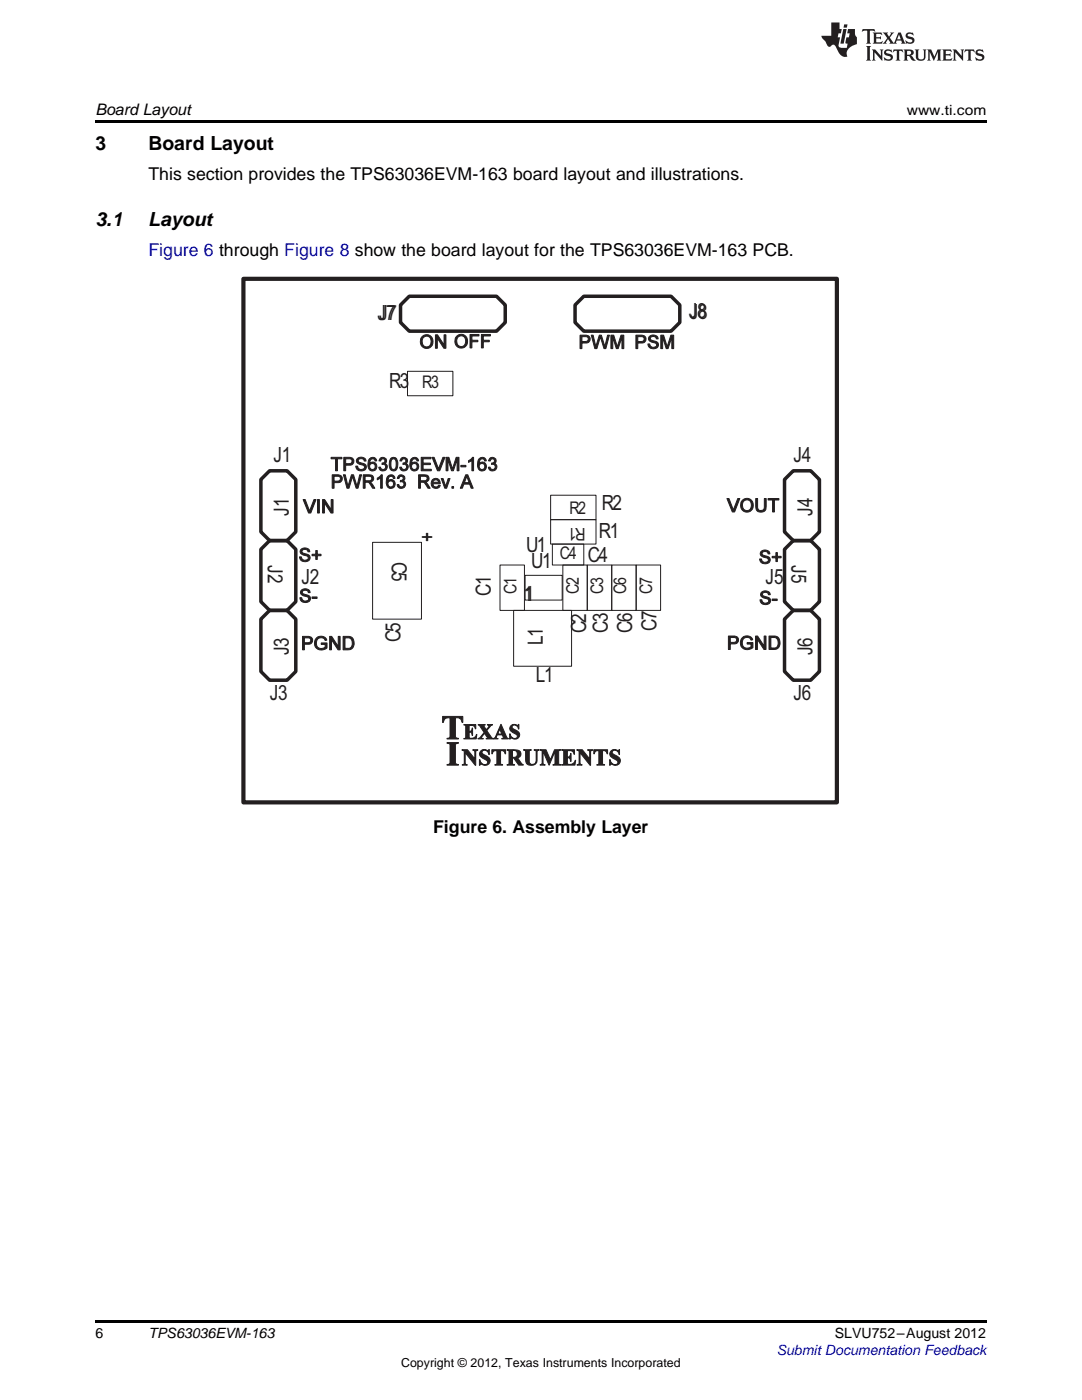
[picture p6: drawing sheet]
<svg xmlns="http://www.w3.org/2000/svg" width="216mm" height="279mm" viewBox="0 0 216 279" stroke-linecap="round" stroke-linejoin="round" font-family="sans-serif">
<path d="M48.6 55.6h118.4v104.5h-118.4z" fill="none" stroke="#231f20" stroke-width=".84"/>
<g fill="none" stroke="#231f20" stroke-width=".2">
<path d="M79.9 60.9l1.8-1.8h17.4l1.7 1.8v3.5l-1.7 1.7h-17.4l-1.8-1.7zM81.3 74.1h9.1v4.9h-9.1zM114.7 60.9l1.8-1.8h17.4l1.7 1.8v3.5l-1.7 1.7h-17.4l-1.8-1.7zM53.8 94h3.5l1.7 1.7v10.4l-1.7 1.8h-3.5l-1.7-1.8v-10.4zM109.9 98.8h9v4.9h-9zM156.5 95.7l1.8-1.7h3.5l1.7 1.7v10.4l-1.7 1.8h-3.5l-1.8-1.8zM53.8 107.9h3.5l1.7 1.7v10.5l-1.7 1.7h-3.5l-1.7-1.7v-10.5zM74.3 108.2h9.8v15.4h-9.8zM99.8 112.8h4.8v9h-4.8zM104.8 114.8h7.4v5h-7.4zM109.9 103.7h9v4.9h-9zM110.2 108.6h6.3v4.2h-6.3z"/>
<path d="M112.3 112.8h4.9v9h-4.9zM117.2 112.8h4.9v9h-4.9zM122.1 112.8h4.8v9h-4.8zM126.9 112.8h4.9v9h-4.9zM156.5 109.6l1.8-1.7h3.5l1.7 1.7v10.5l-1.7 1.7h-3.5l-1.8-1.7zM53.8 121.8h3.5l1.7 1.8v10.4l-1.7 1.8h-3.5l-1.7-1.8v-10.4zM102.5 121.8h11.6v11.2h-11.6zM156.5 123.6l1.8-1.8h3.5l1.7 1.8v10.4l-1.7 1.8h-3.5l-1.8-1.8z"/>
</g>
<path d="M79.9 60.9l1.8-1.8h17.4l1.7 1.8v3.5l-1.7 1.7h-17.4l-1.8-1.7zM114.7 60.9l1.8-1.8h17.4l1.7 1.8v3.5l-1.7 1.7h-17.4l-1.8-1.7zM53.8 94h3.5l1.7 1.7v10.4l-1.7 1.8h-3.5l-1.7-1.8v-10.4zM156.5 95.7l1.8-1.7h3.5l1.7 1.7v10.4l-1.7 1.8h-3.5l-1.8-1.8zM53.8 107.9h3.5l1.7 1.7v10.5l-1.7 1.7h-3.5l-1.7-1.7v-10.5zM156.5 109.6l1.8-1.7h3.5l1.7 1.7v10.5l-1.7 1.7h-3.5l-1.8-1.7zM53.8 121.8h3.5l1.7 1.8v10.4l-1.7 1.8h-3.5l-1.7-1.8v-10.4zM156.5 123.6l1.8-1.8h3.5l1.7 1.8v10.4l-1.7 1.8h-3.5l-1.8-1.8z" fill="none" stroke="#231f20" stroke-width=".7"/>
<path d="M88.3 143h4v1.2h-.1a.94 .94 0 0 0-.7-1h-.6v3.8l.2 .3h.4v.2h-2.3v-.2h.5l.1-.3v-3.8a1.07 1.07 0 0 0-1.3 1h-.2z" fill="#231f20"/>
<path d="M88.3 143h4v1.2h-.1a.94 .94 0 0 0-.7-1h-.6v3.8l.2 .3h.4v.2h-2.3v-.2h.5l.1-.3v-3.8a1.07 1.07 0 0 0-1.3 1h-.2z" fill="none" stroke="#231f20" stroke-width=".2"/>
<path d="M92.2 149.6h1.1l1.4 1.9v-1.5l-.4-.4h1l-.4 .4v2.7l-2.1-2.5v2l.1 .3 .3 .2h-1l.4-.3v-2.4zM95.9 149.9a1.33 1.33 0 0 1 1.5-.1l.2-.2-.1 1a.77 .77 0 0 0-.4-.8 .77 .77 0 0 0-.9 .2v.3l.7 .5a.99 .99 0 0 1 .9 1 .99 .99 0 0 1-1 .9l-.8-.2-.3 .2 .1-1.1a.89 .89 0 0 0 .5 .9 .89 .89 0 0 0 1-.2 .99 .99 0 0 0-1-1l-.5-.5a.78 .78 0 0 1 .1-.9zM98.1 149.6h2.8v.9l-.5-.6-.5-.1v2.6l.4 .3h-1.6l.4-.3v-2.6a.83 .83 0 0 0-1 .7zM101.2 149.6l1.8 .1a.79 .79 0 0 1 .9 .6 .79 .79 0 0 1-.6 .9l1.1 1.5h-.9l-1-1.4h-.2v1.1l.4 .3h-1.5l.4-.3v-2.4zM102.3 149.8v1.3a.74 .74 0 0 0 1-.6 .74 .74 0 0 0-1-.7zM104.5 149.6h1.5l-.4 .3v2.2a.7 .7 0 0 0 .8 .5 .7 .7 0 0 0 .6-.7v-1.9l-.4-.4h1l-.4 .4v1.8a1.15 1.15 0 0 1-1.2 .9 1.15 1.15 0 0 1-1.1-1.1v-1.7zM107.8 149.6h1.2l.8 2 .8-2h1.3l-.4 .3v2.5l.4 .3h-1.6l.4-.3v-2.5l-1.1 2.8-1.2-2.8v2.5l.4 .3h-1l.4-.4v-2.4zM112.1 149.6h2.5v.9l-.2-.4a1.1 1.1 0 0 0-1.2-.3v1.3a.78 .78 0 0 0 .7-.7v1.6l-.2-.6-.5-.2v1.1a1.01 1.01 0 0 0 1.7-.6l-.2 1h-2.6l.4-.3v-2.5zM115.1 149.6h1.1l1.5 1.9v-1.5l-.5-.4h1.1l-.5 .4v2.7l-2.1-2.5v2l.1 .3 .3 .2h-1l.5-.3v-2.4zM118.5 149.6h2.7v.9l-.5-.6-.5-.1v2.6l.4 .3h-1.5l.4-.3v-2.6a.83 .83 0 0 0-1 .7zM121.9 149.9a1.33 1.33 0 0 1 1.5-.1l.2-.2-.1 1a.77 .77 0 0 0-.4-.8 .77 .77 0 0 0-.9 .2v.3l.7 .5a.99 .99 0 0 1 .9 1 .99 .99 0 0 1-1.1 .9l-.7-.2-.4 .2 .1-1.1a.89 .89 0 0 0 .5 .9 .89 .89 0 0 0 1.1-.2 .99 .99 0 0 0-1-1l-.6-.5a.78 .78 0 0 1 .2-.9z" fill="#231f20"/>
<path d="M92.2 149.6h1.1l1.4 1.9v-1.5l-.4-.4h1l-.4 .4v2.7l-2.1-2.5v2l.1 .3 .3 .2h-1l.4-.3v-2.4zM95.9 149.9a1.33 1.33 0 0 1 1.5-.1l.2-.2-.1 1a.77 .77 0 0 0-.4-.8 .77 .77 0 0 0-.9 .2v.3l.7 .5a.99 .99 0 0 1 .9 1 .99 .99 0 0 1-1 .9l-.8-.2-.3 .2 .1-1.1a.89 .89 0 0 0 .5 .9 .89 .89 0 0 0 1-.2 .99 .99 0 0 0-1-1l-.5-.5a.78 .78 0 0 1 .1-.9zM98.1 149.6h2.8v.9l-.5-.6-.5-.1v2.6l.4 .3h-1.6l.4-.3v-2.6a.83 .83 0 0 0-1 .7zM101.2 149.6l1.8 .1a.79 .79 0 0 1 .9 .6 .79 .79 0 0 1-.6 .9l1.1 1.5h-.9l-1-1.4h-.2v1.1l.4 .3h-1.5l.4-.3v-2.4zM102.3 149.8a.73 .73 0 0 1 .9 .7 .73 .73 0 0 1-.9 .6zM104.5 149.6h1.5l-.4 .3v2.2a.7 .7 0 0 0 .8 .5 .7 .7 0 0 0 .6-.7v-1.9l-.4-.4h1l-.4 .4v1.8a1.15 1.15 0 0 1-1.2 .9 1.15 1.15 0 0 1-1.1-1.1v-1.7zM107.8 149.6h1.2l.8 2 .8-2h1.3l-.4 .3v2.5l.4 .3h-1.6l.4-.3v-2.5l-1.1 2.8-1.2-2.8v2.5l.4 .3h-1l.4-.4v-2.4zM112.1 149.6h2.5v.9l-.2-.4a1.1 1.1 0 0 0-1.2-.3v1.3a.78 .78 0 0 0 .7-.7v1.6l-.2-.6-.5-.2v1.1a1.01 1.01 0 0 0 1.7-.6l-.2 1h-2.6l.4-.3v-2.5zM115.1 149.6h1.1l1.5 1.9v-1.5l-.5-.4h1.1l-.5 .4v2.7l-2.1-2.5v2l.1 .3 .3 .2h-1l.5-.3v-2.4zM118.5 149.6h2.7v.9l-.5-.6-.5-.1v2.6l.4 .3h-1.5l.4-.3v-2.6a.83 .83 0 0 0-1 .7zM121.9 149.9a1.33 1.33 0 0 1 1.5-.1l.2-.2-.1 1a.77 .77 0 0 0-.4-.8 .77 .77 0 0 0-.9 .2v.3l.7 .5a.99 .99 0 0 1 .9 1 .99 .99 0 0 1-1.1 .9l-.7-.2-.4 .2 .1-1.1a.89 .89 0 0 0 .5 .9 .89 .89 0 0 0 1.1-.2 .99 .99 0 0 0-1-1l-.6-.5a.78 .78 0 0 1 .2-.9z" fill="none" stroke="#231f20" stroke-width=".2"/>
<path d="M92.5 144.6h2.4v.9l-.2-.5a1.03 1.03 0 0 0-1.1-.2l.1 1.2a.74 .74 0 0 0 .6-.7v1.5l-.3-.6-.4-.1v1a.94 .94 0 0 0 1.6-.5l-.2 .9h-2.5l.4-.3v-2.3zM95.4 144.6h1.4l-.3 .2 .5 .8 .5-.7-.3-.3h1.1l-1.2 1.2 1.3 1.7h-1.4l.2-.3-.5-.8-.6 .8 .3 .3h-1l.4-.4 .8-.9zM99.9 144.6l1.2 2.6 .3 .3h-1.3l.3-.2-.2-.6h-1l-.2 .5 .4 .3h-1l.4-.4zM99.7 145.5l-.4 1h.8zM102 144.8a1.24 1.24 0 0 1 1.3 0l.2-.2v.9a.72 .72 0 0 0-.5-.7 .72 .72 0 0 0-.8 .1v.3l.4 .3a1.08 1.08 0 0 1 .9 1.8 1.92 1.92 0 0 1-1.6 0l-.2 .2 .1-1.1a.83 .83 0 0 0 .4 .9 .83 .83 0 0 0 1-.2 .92 .92 0 0 0-.9-.9l-.5-.5a.73 .73 0 0 1 .2-.9z" fill="#231f20"/>
<path d="M92.5 144.6h2.4v.9l-.2-.5a1.03 1.03 0 0 0-1.1-.2l.1 1.2a.74 .74 0 0 0 .6-.7v1.5l-.3-.6-.4-.1v1a.94 .94 0 0 0 1.6-.5l-.2 .9h-2.5l.4-.3v-2.3zM95.4 144.6h1.4l-.3 .2 .5 .8 .5-.7-.3-.3h1.1l-1.2 1.2 1.3 1.7h-1.4l.2-.3-.5-.8-.6 .8 .3 .3h-1l.4-.4 .8-.9zM99.7 145.5l.4 1h-.8zM99.9 144.6l1.2 2.6 .3 .3h-1.3l.3-.2-.2-.6h-1l-.2 .5 .4 .3h-1l.4-.4zM102 144.8a1.24 1.24 0 0 1 1.3 0l.2-.2v.9a.72 .72 0 0 0-.5-.7 .72 .72 0 0 0-.8 .1v.3l.4 .3a1.08 1.08 0 0 1 .9 1.8 1.92 1.92 0 0 1-1.6 0l-.2 .2 .1-1.1a.83 .83 0 0 0 .4 .9 .83 .83 0 0 0 1-.2 .92 .92 0 0 0-.9-.9l-.5-.5a.73 .73 0 0 1 .2-.9z" fill="none" stroke="#231f20" stroke-width=".2"/>
<path d="M89.2 148.2h2.3v.1l-.5 .1-.1 .3v3.5l.2 .3 .4 .1v.1h-2.3v-.1l.5-.1 .1-.3v-3.7l-.6-.2z" fill="#231f20"/>
<path d="M89.2 148.2h2.3v.1l-.5 .1-.1 .3v3.5l.2 .3 .4 .1v.1h-2.3v-.1l.5-.1 .1-.3v-3.7l-.6-.2z" fill="none" stroke="#231f20" stroke-width=".2"/>
<path d="M66.1 91.3h2.1v.3h-.9v2.4h-.3v-2.4h-.9zM68.6 91.3h1.2a.78 .78 0 0 1 .8 .7 .78 .78 0 0 1-.7 .8h-.9v1.2h-.4zM69 91.6v.9h.6a.49 .49 0 0 0 .6-.4 .49 .49 0 0 0-.4-.5zM71.4 91.5a1.05 1.05 0 0 1 1.6 .5h-.3a.55 .55 0 0 0-.7-.5 .55 .55 0 0 0-.4 .7 2.19 2.19 0 0 1 1.5 .8 1.05 1.05 0 0 1-1 1 1.05 1.05 0 0 1-1.1-1h.4a.71 .71 0 0 0 .6 .7 .71 .71 0 0 0 .7-.5l-.1-.3a1.65 1.65 0 0 1-1.5-.9zM73.7 91.6l.5-.3a.73 .73 0 0 1 1 .7h-.4a.53 .53 0 0 0-.6-.4 .53 .53 0 0 0-.4 .6l-.1 .4a.86 .86 0 0 1 1.5 .3 .86 .86 0 0 1-1 1.1 1.59 1.59 0 0 1-.5-2.4zM73.7 93.1a.6 .6 0 0 0 1.2 0 .6 .6 0 0 0-1.2 0zM75.9 91.5a.7 .7 0 0 1 1.1-.1 .7 .7 0 0 1-.2 1.1 .82 .82 0 0 1 0 1.4 .82 .82 0 0 1-1.2-.7h.3a.53 .53 0 0 0 .6 .5 .53 .53 0 0 0 .4-.7 .53 .53 0 0 0-.7-.3v-.3a.44 .44 0 0 0 .6-.6l-.4-.2-.3 .1-.1 .3h-.4zM78 91.4a.86 .86 0 0 1 1 0 .86 .86 0 0 1 .4 .9l-.1 .8a.85 .85 0 0 1-.8 .9 .85 .85 0 0 1-.8-1l.1-1.1zM78.2 91.8l-.1 .1a1.8 1.8 0 0 0 .2 1.8 .58 .58 0 0 0 .7-.8v-1a.45 .45 0 0 0-.4-.3 .45 .45 0 0 0-.4 .2zM80.1 91.5a.7 .7 0 0 1 1-.1 .7 .7 0 0 1-.1 1.1 .82 .82 0 0 1 0 1.4 .82 .82 0 0 1-1.2-.7h.3a.53 .53 0 0 0 .6 .5 .53 .53 0 0 0 .4-.7 .53 .53 0 0 0-.7-.3v-.3a.44 .44 0 0 0 .6-.6l-.4-.2-.3 .1-.2 .3h-.3zM82.1 91.6l.5-.3a.73 .73 0 0 1 .9 .7h-.3a.53 .53 0 0 0-.6-.4 .53 .53 0 0 0-.5 .6v.4a.86 .86 0 0 1 1.5 .3 .86 .86 0 0 1-1.1 1.1 1.59 1.59 0 0 1-.4-2.4zM82.1 93.1a.6 .6 0 0 0 1.2 0 .6 .6 0 0 0-1.2 0zM84 91.3h2v.3h-1.6v.8h1.5v.3h-1.5v1h1.7v.3h-2.1zM86.2 91.3h.4l.9 2.4 .9-2.4h.4l-1.1 2.7h-.4zM89 91.3h.6l.7 2.2 .7-2.2h.6v2.7h-.4v-2.3l-.7 2.3h-.4l-.7-2.3v2.3h-.4zM92 92.9h1v.3h-1zM93.5 91.9l.8-.6h.2v2.7h-.3v-2.1l-.7 .4zM95.6 91.6l.5-.3a.73 .73 0 0 1 .9 .7h-.3a.53 .53 0 0 0-.6-.4 .53 .53 0 0 0-.4 .6l-.1 .4a.86 .86 0 0 1 1.5 .3 .86 .86 0 0 1-1.1 1.1 1.59 1.59 0 0 1-.4-2.4zM95.6 93.1a.6 .6 0 0 0 1.2 0 .6 .6 0 0 0-1.2 0zM97.7 91.5a.7 .7 0 0 1 1.1-.1 .7 .7 0 0 1-.2 1.1 .82 .82 0 0 1 .1 1.4 .82 .82 0 0 1-1.3-.7h.4a.53 .53 0 0 0 .6 .5 .53 .53 0 0 0 .4-.7 .53 .53 0 0 0-.7-.3v-.3a.44 .44 0 0 0 .5-.6l-.3-.2-.3 .1-.2 .3h-.3z" fill="#231f20"/>
<g fill="none" stroke="#231f20" stroke-width=".2">
<path d="M66.1 91.3h2.1v.3h-.9v2.4h-.3v-2.4h-.9zM68.6 91.3h1.2a.78 .78 0 0 1 .8 .7 .78 .78 0 0 1-.7 .8h-.9v1.2h-.4zM69 91.6h.8a.5 .5 0 0 1 .5 .6 .5 .5 0 0 1-.7 .3h-.6zM71.4 91.5a1.05 1.05 0 0 1 1.6 .5h-.3a.55 .55 0 0 0-.7-.5 .55 .55 0 0 0-.4 .7 2.19 2.19 0 0 1 1.5 .8 1.05 1.05 0 0 1-1 1 1.05 1.05 0 0 1-1.1-1h.4a.71 .71 0 0 0 .6 .7 .71 .71 0 0 0 .7-.5l-.1-.3a1.65 1.65 0 0 1-1.5-.9zM73.7 91.6l.5-.3a.73 .73 0 0 1 1 .7h-.4a.53 .53 0 0 0-.6-.4 .53 .53 0 0 0-.4 .6l-.1 .4a.86 .86 0 0 1 1.5 .3 .86 .86 0 0 1-1 1.1 1.59 1.59 0 0 1-.5-2.4zM75.9 91.5a.7 .7 0 0 1 1.1-.1 .7 .7 0 0 1-.2 1.1 .82 .82 0 0 1 0 1.4 .82 .82 0 0 1-1.2-.7h.3a.53 .53 0 0 0 .6 .5 .53 .53 0 0 0 .4-.7 .53 .53 0 0 0-.7-.3v-.3a.44 .44 0 0 0 .6-.6l-.4-.2-.3 .1-.1 .3h-.4zM78 91.4a.86 .86 0 0 1 1 0 .86 .86 0 0 1 .4 .9l-.1 .8a.85 .85 0 0 1-.8 .9 .85 .85 0 0 1-.8-1l.1-1.1zM78.2 91.8a.54 .54 0 0 1 .7-.1 .54 .54 0 0 1 .1 .7v.5a.56 .56 0 0 1-.5 .8 .56 .56 0 0 1-.5-.8zM80.1 91.5a.7 .7 0 0 1 1-.1 .7 .7 0 0 1-.1 1.1 .82 .82 0 0 1 0 1.4 .82 .82 0 0 1-1.2-.7h.3a.53 .53 0 0 0 .6 .5 .53 .53 0 0 0 .4-.7 .53 .53 0 0 0-.7-.3v-.3a.44 .44 0 0 0 .6-.6l-.4-.2-.3 .1-.2 .3h-.3zM82.1 91.6l.5-.3a.73 .73 0 0 1 .9 .7h-.3a.53 .53 0 0 0-.6-.4 .53 .53 0 0 0-.5 .6v.4a.86 .86 0 0 1 1.5 .3 .86 .86 0 0 1-1.1 1.1 1.59 1.59 0 0 1-.4-2.4zM84 91.3h2v.3h-1.6v.8h1.5v.3h-1.5v1h1.7v.3h-2.1zM86.2 91.3h.4l.9 2.4 .9-2.4h.4l-1.1 2.7h-.4z"/>
<path d="M89 91.3h.6l.7 2.2 .7-2.2h.6v2.7h-.4v-2.3l-.7 2.3h-.4l-.7-2.3v2.3h-.4zM92 92.9h1v.3h-1zM93.5 91.9l.8-.6h.2v2.7h-.3v-2.1l-.7 .4zM95.6 91.6l.5-.3a.73 .73 0 0 1 .9 .7h-.3a.53 .53 0 0 0-.6-.4 .53 .53 0 0 0-.4 .6l-.1 .4a.86 .86 0 0 1 1.5 .3 .86 .86 0 0 1-1.1 1.1 1.59 1.59 0 0 1-.4-2.4zM97.7 91.5a.7 .7 0 0 1 1.1-.1 .7 .7 0 0 1-.2 1.1 .82 .82 0 0 1 .1 1.4 .82 .82 0 0 1-1.3-.7h.4a.53 .53 0 0 0 .6 .5 .53 .53 0 0 0 .4-.7 .53 .53 0 0 0-.7-.3v-.3a.44 .44 0 0 0 .5-.6l-.3-.2-.3 .1-.2 .3h-.3z"/>
<circle cx="74.3" cy="93.1" r=".59"/>
<circle cx="82.7" cy="93.1" r=".59"/>
<circle cx="96.2" cy="93.1" r=".59"/>
</g>
<path d="M66.3 94.8h1.2a.78 .78 0 0 1 .8 .7 .78 .78 0 0 1-.7 .8h-.9v1.1h-.4zM66.7 95.1v.9h.6a.49 .49 0 0 0 .6-.4 .49 .49 0 0 0-.4-.5zM68.5 94.8h.4l.6 2.3 .6-2.3h.4l.7 2.3 .6-2.3h.3l-.7 2.6h-.3l-.7-2.3-.8 2.3h-.4zM72.5 94.8a2.7 2.7 0 0 1 1.8 .1l.2 .4a.69 .69 0 0 1-.6 .9l.9 1.2h-.5l-.8-1.2h-.6v1.2h-.4zM72.9 95.1v.8h.9a.48 .48 0 0 0 .3-.7zM75.3 95.4l.8-.6h.2v2.6h-.3v-2.1l-.7 .5zM77.4 95.1l.5-.3a.73 .73 0 0 1 .9 .7h-.3a.53 .53 0 0 0-.6-.4 .53 .53 0 0 0-.5 .6v.4a.86 .86 0 0 1 1.5 .3 .86 .86 0 0 1-1.1 1.1 1.59 1.59 0 0 1-.4-2.4zM77.4 96.6a.6 .6 0 0 0 1.2 0 .6 .6 0 0 0-1.2 0zM79.5 94.9a.7 .7 0 0 1 1.1 0 .7 .7 0 0 1-.2 1.1 .82 .82 0 0 1 .1 1.4 .82 .82 0 0 1-1.3-.7h.4a.53 .53 0 0 0 .6 .5 .53 .53 0 0 0 .4-.7 .53 .53 0 0 0-.7-.3v-.3a.44 .44 0 0 0 .5-.6l-.3-.2-.3 .1-.2 .3h-.3zM83.5 94.8a2.7 2.7 0 0 1 1.9 .1l.2 .4a.69 .69 0 0 1-.7 .9l.9 1.2h-.4l-.9-1.2h-.6v1.2h-.4zM83.9 95.1v.8h.9a.48 .48 0 0 0 .3-.7zM86.3 95.7a.93 .93 0 0 1 1.1-.1 .93 .93 0 0 1 .5 .9h-1.5a.61 .61 0 0 0 .4 .7 .61 .61 0 0 0 .7-.4l.4 .1a1 1 0 0 1-1.5 .4 1 1 0 0 1-.1-1.6zM86.5 95.9l-.1 .3h1.1a.58 .58 0 0 0-.4-.4 .58 .58 0 0 0-.6 .1zM88 95.5h.4l.5 1.6 .5-1.6h.4l-.7 1.9h-.3zM90.2 97.1h.3v.3h-.3zM92.9 94.8h.4l1.1 2.6h-.4l-.3-.8h-1.1l-.3 .8h-.5zM93.2 95.1l-.5 1.2h.9z" fill="#231f20"/>
<g fill="none" stroke="#231f20" stroke-width=".2">
<path d="M66.3 94.8h1.2a.78 .78 0 0 1 .8 .7 .78 .78 0 0 1-.7 .8h-.9v1.1h-.4zM66.7 95.1h.8a.5 .5 0 0 1 .4 .5 .5 .5 0 0 1-.6 .4h-.6zM68.5 94.8h.4l.6 2.3 .6-2.3h.4l.7 2.3 .6-2.3h.3l-.7 2.6h-.3l-.7-2.3-.8 2.3h-.4zM72.5 94.8a2.7 2.7 0 0 1 1.8 .1l.2 .4a.69 .69 0 0 1-.6 .9l.9 1.2h-.5l-.8-1.2h-.6v1.2h-.4zM72.9 95.1h.8a.43 .43 0 0 1 .4 .1 .43 .43 0 0 1 0 .5l-.3 .2h-.9zM75.3 95.4l.8-.6h.2v2.6h-.3v-2.1l-.7 .5zM77.4 95.1l.5-.3a.73 .73 0 0 1 .9 .7h-.3a.53 .53 0 0 0-.6-.4 .53 .53 0 0 0-.5 .6v.4a.86 .86 0 0 1 1.5 .3 .86 .86 0 0 1-1.1 1.1 1.59 1.59 0 0 1-.4-2.4zM79.5 94.9a.7 .7 0 0 1 1.1 0 .7 .7 0 0 1-.2 1.1 .82 .82 0 0 1 .1 1.4 .82 .82 0 0 1-1.3-.7h.4a.53 .53 0 0 0 .6 .5 .53 .53 0 0 0 .4-.7 .53 .53 0 0 0-.7-.3v-.3a.44 .44 0 0 0 .5-.6l-.3-.2-.3 .1-.2 .3h-.3zM83.5 94.8a2.7 2.7 0 0 1 1.9 .1l.2 .4a.69 .69 0 0 1-.7 .9l.9 1.2h-.4l-.9-1.2h-.6v1.2h-.4zM83.9 95.1h.8a.43 .43 0 0 1 .5 .1 .43 .43 0 0 1 0 .5l-.4 .2h-.9zM86.3 95.7a.93 .93 0 0 1 1.1-.1 .93 .93 0 0 1 .5 .9h-1.5a.61 .61 0 0 0 .4 .7 .61 .61 0 0 0 .7-.4l.4 .1a1 1 0 0 1-1.5 .4 1 1 0 0 1-.1-1.6zM86.5 95.9l.5-.1a.51 .51 0 0 1 .5 .4h-1.1z"/>
<path d="M88 95.5h.4l.5 1.6 .5-1.6h.4l-.7 1.9h-.3zM90.2 97.1h.3v.3h-.3zM92.9 94.8h.4l1.1 2.6h-.4l-.3-.8h-1.1l-.3 .8h-.5zM93.2 95.1l.4 1.2h-.9z"/>
<circle cx="78" cy="96.6" r=".59"/>
</g>
<path d="M60.5 99.7h.4l.9 2.4 .8-2.4h.5l-1.1 2.7h-.4zM63.4 99.7h.3v2.7h-.3zM64.4 99.7h.4l1.3 2v-2h.4v2.7h-.5l-1.3-2v2h-.3z" fill="#231f20"/>
<path d="M60.5 99.7h.4l.9 2.4 .8-2.4h.5l-1.1 2.7h-.4zM63.4 99.7h.3v2.7h-.3zM64.4 99.7h.4l1.3 2v-2h.4v2.7h-.5l-1.3-2v2h-.3z" fill="none" stroke="#231f20" stroke-width=".2"/>
<path d="M60.4 127h1.2a.78 .78 0 0 1 .8 .8 .78 .78 0 0 1-.7 .8h-1v1.1h-.3zM60.7 127.3v1h.7a.49 .49 0 0 0 .6-.4 .49 .49 0 0 0-.4-.6zM63.1 127.3a1.27 1.27 0 0 1 2.1 .5h-.3a.92 .92 0 0 0-1.1-.5 .92 .92 0 0 0-.7 1 1.02 1.02 0 0 0 .6 1.1 1.02 1.02 0 0 0 1.2-.3v-.5h-.8v-.3h1.2v1a1.45 1.45 0 0 1-2.1 .1 1.45 1.45 0 0 1-.1-2.1zM65.8 127h.4l1.3 2v-2h.4v2.7h-.4l-1.4-2v2h-.3zM68.5 127h1.2a1.42 1.42 0 0 1 1 1.3 1.42 1.42 0 0 1-.9 1.4h-1.3zM68.8 127.3v2.1h.8a1.14 1.14 0 0 0 .7-1 1.14 1.14 0 0 0-.6-1.1z" fill="#231f20"/>
<path d="M60.4 127h1.2a.78 .78 0 0 1 .8 .8 .78 .78 0 0 1-.7 .8h-1v1.1h-.3zM60.7 127.3h.9a.5 .5 0 0 1 .4 .6 .5 .5 0 0 1-.6 .4h-.7zM63.1 127.3a1.27 1.27 0 0 1 2.1 .5h-.3a.92 .92 0 0 0-1.1-.5 .92 .92 0 0 0-.7 1 1.02 1.02 0 0 0 .6 1.1 1.02 1.02 0 0 0 1.2-.3v-.5h-.8v-.3h1.2v1a1.45 1.45 0 0 1-2.1 .1 1.45 1.45 0 0 1-.1-2.1zM65.8 127h.4l1.3 2v-2h.4v2.7h-.4l-1.4-2v2h-.3zM68.5 127h1.2a1.42 1.42 0 0 1 1 1.3 1.42 1.42 0 0 1-.9 1.4h-1.3zM68.8 127.3h.9a1.16 1.16 0 0 1 .6 1.1 1.16 1.16 0 0 1-.7 1h-.8z" fill="none" stroke="#231f20" stroke-width=".2"/>
<path d="M60.2 117.7a1.05 1.05 0 0 1 1.7 .6h-.4a.55 .55 0 0 0-.6-.6 .55 .55 0 0 0-.5 .7l.1 .1a2.19 2.19 0 0 1 1.4 .7 1.05 1.05 0 0 1-1 1.1 1.05 1.05 0 0 1-1.1-1h.4a.71 .71 0 0 0 .6 .7 .71 .71 0 0 0 .8-.5l-.2-.3a1.66 1.66 0 0 1-1.5-1zM62.3 119.1h1v.3h-1z" fill="#231f20"/>
<path d="M60.2 117.7a1.05 1.05 0 0 1 1.7 .6h-.4a.55 .55 0 0 0-.6-.6 .55 .55 0 0 0-.5 .7l.1 .1a2.19 2.19 0 0 1 1.4 .7 1.05 1.05 0 0 1-1 1.1 1.05 1.05 0 0 1-1.1-1h.4a.71 .71 0 0 0 .6 .7 .71 .71 0 0 0 .8-.5l-.2-.3a1.66 1.66 0 0 1-1.5-1zM62.3 119.1h1v.3h-1z" fill="none" stroke="#231f20" stroke-width=".2"/>
<path d="M60.1 109.6a1.05 1.05 0 0 1 1.7 .5h-.4a.55 .55 0 0 0-.6-.5 .55 .55 0 0 0-.4 .7v.1a2.19 2.19 0 0 1 1.5 .7 1.05 1.05 0 0 1-1.1 1 1.05 1.05 0 0 1-1-1h.3a.71 .71 0 0 0 .6 .7 .71 .71 0 0 0 .8-.5l-.1-.3a1.66 1.66 0 0 1-1.5-.9zM63 109.9h.3v.7h.8v.3h-.8v.8h-.3v-.8h-.7v-.3h.7z" fill="#231f20"/>
<path d="M60.1 109.6a1.05 1.05 0 0 1 1.7 .5h-.4a.55 .55 0 0 0-.6-.5 .55 .55 0 0 0-.4 .7v.1a2.19 2.19 0 0 1 1.5 .7 1.05 1.05 0 0 1-1.1 1 1.05 1.05 0 0 1-1-1h.3a.71 .71 0 0 0 .6 .7 .71 .71 0 0 0 .8-.5l-.1-.3a1.66 1.66 0 0 1-1.5-.9zM63 109.9h.3v.7h.8v.3h-.8v.8h-.3v-.8h-.7v-.3h.7z" fill="none" stroke="#231f20" stroke-width=".2"/>
<path d="M151.8 110.1a1.05 1.05 0 0 1 1-.3 1.05 1.05 0 0 1 .8 .7h-.3a.55 .55 0 0 0-.7-.5 .55 .55 0 0 0-.4 .7v.1a2.19 2.19 0 0 1 1.5 .7 1.05 1.05 0 0 1-1.1 1.1 1.05 1.05 0 0 1-1-1h.3a.71 .71 0 0 0 .7 .6 .71 .71 0 0 0 .7-.5l-.1-.3a1.66 1.66 0 0 1-1.5-.9zM154.8 110.3h.3v.7h.8v.3h-.8v.8h-.3v-.8h-.7v-.3h.7z" fill="#231f20"/>
<path d="M151.8 110.1a1.05 1.05 0 0 1 1-.3 1.05 1.05 0 0 1 .8 .7h-.3a.55 .55 0 0 0-.7-.5 .55 .55 0 0 0-.4 .7v.1a2.19 2.19 0 0 1 1.5 .7 1.05 1.05 0 0 1-1.1 1.1 1.05 1.05 0 0 1-1-1h.3a.71 .71 0 0 0 .7 .6 .71 .71 0 0 0 .7-.5l-.1-.3a1.66 1.66 0 0 1-1.5-.9zM154.8 110.3h.3v.7h.8v.3h-.8v.8h-.3v-.8h-.7v-.3h.7z" fill="none" stroke="#231f20" stroke-width=".2"/>
<path d="M151.9 118.3a1.05 1.05 0 0 1 1-.4 1.05 1.05 0 0 1 .8 .8h-.4a.55 .55 0 0 0-.6-.5 .55 .55 0 0 0-.5 .6l.1 .1a2.19 2.19 0 0 1 1.4 .8 1.05 1.05 0 0 1-1 1 1.05 1.05 0 0 1-1.1-1h.4a.71 .71 0 0 0 .6 .7 .71 .71 0 0 0 .8-.5l-.2-.3a1.66 1.66 0 0 1-1.4-.9zM154.1 119.6h1v.3h-1z" fill="#231f20"/>
<path d="M151.9 118.3a1.05 1.05 0 0 1 1-.4 1.05 1.05 0 0 1 .8 .8h-.4a.55 .55 0 0 0-.6-.5 .55 .55 0 0 0-.5 .6l.1 .1a2.19 2.19 0 0 1 1.4 .8 1.05 1.05 0 0 1-1 1 1.05 1.05 0 0 1-1.1-1h.4a.71 .71 0 0 0 .6 .7 .71 .71 0 0 0 .8-.5l-.2-.3a1.66 1.66 0 0 1-1.4-.9zM154.1 119.6h1v.3h-1z" fill="none" stroke="#231f20" stroke-width=".2"/>
<path d="M145.3 126.9h1.3a.78 .78 0 0 1 .8 .8 .78 .78 0 0 1-.7 .8h-1v1.1h-.4zM145.7 127.2v1h.7a.49 .49 0 0 0 .6-.4 .49 .49 0 0 0-.4-.6zM148.1 127.3a1.27 1.27 0 0 1 2.1 .4l-.3 .1a.92 .92 0 0 0-1.1-.6 .92 .92 0 0 0-.7 1.1 1.02 1.02 0 0 0 .6 1 1.02 1.02 0 0 0 1.2-.2v-.6h-.8v-.3h1.1v1a1.45 1.45 0 0 1-2 .1 1.45 1.45 0 0 1-.1-2zM150.8 126.9h.4l1.3 2v-2h.3v2.7h-.4l-1.3-2v2h-.3zM153.4 126.9h1.2a1.42 1.42 0 0 1 1.1 1.3 1.42 1.42 0 0 1-.9 1.4h-1.4zM153.8 127.2v2.1h.8a1.14 1.14 0 0 0 .7-1 1.14 1.14 0 0 0-.7-1.1z" fill="#231f20"/>
<path d="M145.3 126.9h1.3a.78 .78 0 0 1 .8 .8 .78 .78 0 0 1-.7 .8h-1v1.1h-.4zM145.7 127.2h.9a.5 .5 0 0 1 .4 .6 .5 .5 0 0 1-.6 .4h-.7zM148.1 127.3a1.27 1.27 0 0 1 2.1 .4l-.3 .1a.92 .92 0 0 0-1.1-.6 .92 .92 0 0 0-.7 1.1 1.02 1.02 0 0 0 .6 1 1.02 1.02 0 0 0 1.2-.2v-.6h-.8v-.3h1.1v1a1.45 1.45 0 0 1-2 .1 1.45 1.45 0 0 1-.1-2zM150.8 126.9h.4l1.3 2v-2h.3v2.7h-.4l-1.3-2v2h-.3zM153.4 126.9h1.2a1.42 1.42 0 0 1 1.1 1.3 1.42 1.42 0 0 1-.9 1.4h-1.4zM153.8 127.2h.8a1.16 1.16 0 0 1 .7 1.1 1.16 1.16 0 0 1-.7 1h-.8z" fill="none" stroke="#231f20" stroke-width=".2"/>
<path d="M145 99.5h.5l.9 2.4 .8-2.4h.4l-1 2.7h-.5zM148.1 99.8a1.32 1.32 0 0 1 1.9 .1 1.32 1.32 0 0 1-.1 1.9 1.32 1.32 0 0 1-1.8 0 1.56 1.56 0 0 1 0-2zM148.4 100a1.04 1.04 0 0 0-.1 1.4 1.04 1.04 0 0 0 1.4 .3 1.08 1.08 0 0 0 .2-1.3 1.08 1.08 0 0 0-1.2-.6zM150.8 99.5h.4v1.8a.68 .68 0 0 0 .7 .6 .68 .68 0 0 0 .6-.7v-1.7h.4v1.6a1.05 1.05 0 0 1-1.1 1.1 1.05 1.05 0 0 1-1-1.1zM153.3 99.5h2.1v.3h-.9v2.4h-.3v-2.4h-.9z" fill="#231f20"/>
<path d="M145 99.5h.5l.9 2.4 .8-2.4h.4l-1 2.7h-.5zM148.1 99.8a1.32 1.32 0 0 1 1.9 .1 1.32 1.32 0 0 1-.1 1.9 1.32 1.32 0 0 1-1.8 0 1.56 1.56 0 0 1 0-2zM150.8 99.5h.4v1.8a.68 .68 0 0 0 .7 .6 .68 .68 0 0 0 .6-.7v-1.7h.4v1.6a1.05 1.05 0 0 1-1.1 1.1 1.05 1.05 0 0 1-1-1.1zM153.3 99.5h2.1v.3h-.9v2.4h-.3v-2.4h-.9zM148.4 100a.97 .97 0 0 1 1.3 0 .97 .97 0 0 1 .2 1.3 .92 .92 0 0 1-1.2 .5 .92 .92 0 0 1-.6-1.2z" fill="none" stroke="#231f20" stroke-width=".2"/>
<path d="M115.7 66.9h1.3a.78 .78 0 0 1 .8 .7 .78 .78 0 0 1-.8 .9h-.9v1.1h-.4zM116.1 67.2v1h.7a.49 .49 0 0 0 .6-.4 .49 .49 0 0 0-.4-.6zM118 66.9h.4l.5 2.3 .7-2.3h.4l.7 2.3 .5-2.3h.4l-.7 2.7h-.4l-.7-2.4-.7 2.4h-.4zM121.9 66.9h.6l.7 2.3 .7-2.3h.6v2.7h-.4v-2.3l-.7 2.3h-.4l-.7-2.3v2.3h-.4z" fill="#231f20"/>
<path d="M115.7 66.9h1.3a.78 .78 0 0 1 .8 .7 .78 .78 0 0 1-.8 .9h-.9v1.1h-.4zM116.1 67.2h.9a.5 .5 0 0 1 .4 .6 .5 .5 0 0 1-.6 .4h-.7zM118 66.9h.4l.5 2.3 .7-2.3h.4l.7 2.3 .5-2.3h.4l-.7 2.7h-.4l-.7-2.4-.7 2.4h-.4zM121.9 66.9h.6l.7 2.3 .7-2.3h.6v2.7h-.4v-2.3l-.7 2.3h-.4l-.7-2.3v2.3h-.4z" fill="none" stroke="#231f20" stroke-width=".2"/>
<path d="M126.9 66.9h1.2a.78 .78 0 0 1 .8 .7 .78 .78 0 0 1-.7 .9h-.9v1.1h-.4zM127.3 67.2v1h.6a.49 .49 0 0 0 .6-.4 .49 .49 0 0 0-.4-.6zM129.6 67.1a1.05 1.05 0 0 1 1.7 .5h-.3a.55 .55 0 0 0-.7-.5 .55 .55 0 0 0-.4 .7v.1a2.19 2.19 0 0 1 1.5 .7 1.05 1.05 0 0 1-1.1 1 1.05 1.05 0 0 1-1-1h.3a.71 .71 0 0 0 .7 .7 .71 .71 0 0 0 .7-.5l-.1-.3a1.66 1.66 0 0 1-1.5-.9zM131.9 66.9h.5l.8 2.3 .7-2.3h.5v2.7h-.3v-2.3l-.8 2.3h-.4l-.7-2.3v2.3h-.3z" fill="#231f20"/>
<path d="M126.9 66.9h1.2a.78 .78 0 0 1 .8 .7 .78 .78 0 0 1-.7 .9h-.9v1.1h-.4zM127.3 67.2h.8a.5 .5 0 0 1 .4 .6 .5 .5 0 0 1-.6 .4h-.6zM129.6 67.1a1.05 1.05 0 0 1 1.7 .5h-.3a.55 .55 0 0 0-.7-.5 .55 .55 0 0 0-.4 .7v.1a2.19 2.19 0 0 1 1.5 .7 1.05 1.05 0 0 1-1.1 1 1.05 1.05 0 0 1-1-1h.3a.71 .71 0 0 0 .7 .7 .71 .71 0 0 0 .7-.5l-.1-.3a1.66 1.66 0 0 1-1.5-.9zM131.9 66.9h.5l.8 2.3 .7-2.3h.5v2.7h-.3v-2.3l-.8 2.3h-.4l-.7-2.3v2.3h-.3z" fill="none" stroke="#231f20" stroke-width=".2"/>
<path d="M84.2 67.2a1.32 1.32 0 0 1 1.9 .1 1.32 1.32 0 0 1-.1 1.8 1.32 1.32 0 0 1-1.8 0l-.3-.9v-.6zM84.5 67.3a1.04 1.04 0 0 0-.1 1.4 1.04 1.04 0 0 0 1.4 .3 1.07 1.07 0 0 0 .2-1.3 1.07 1.07 0 0 0-1.2-.5zM86.9 66.8h.4l1.3 2v-2h.4v2.7h-.4l-1.3-2v2h-.4z" fill="#231f20"/>
<path d="M84.2 67.2a1.32 1.32 0 0 1 1.9 .1 1.32 1.32 0 0 1-.1 1.8 1.32 1.32 0 0 1-1.8 0l-.3-.9v-.6zM84.5 67.3a.97 .97 0 0 1 1.3 0 .97 .97 0 0 1 .2 1.3 .92 .92 0 0 1-1.2 .6 .92 .92 0 0 1-.6-1.3zM86.9 66.8h.4l1.3 2v-2h.4v2.7h-.4l-1.3-2v2h-.4z" fill="none" stroke="#231f20" stroke-width=".2"/>
<path d="M91.1 67.1a1.32 1.32 0 0 1 1.9 .1 1.32 1.32 0 0 1-.1 1.8 1.32 1.32 0 0 1-1.8 .1l-.3-1v-.6zM91.4 67.3a1.04 1.04 0 0 0-.1 1.4 1.04 1.04 0 0 0 1.4 .2 1.07 1.07 0 0 0 .2-1.3 1.07 1.07 0 0 0-1.2-.5zM93.8 66.7h1.8v.3h-1.4v.9h1.2v.3h-1.2v1.2h-.4zM96.1 66.7h1.8v.3h-1.5v.9h1.2v.3h-1.2v1.2h-.3z" fill="#231f20"/>
<path d="M91.1 67.1a1.32 1.32 0 0 1 1.9 .1 1.32 1.32 0 0 1-.1 1.8 1.32 1.32 0 0 1-1.8 .1l-.3-1v-.6zM91.4 67.3a.97 .97 0 0 1 1.3 0 .97 .97 0 0 1 .2 1.2 .92 .92 0 0 1-1.2 .6 .92 .92 0 0 1-.6-1.2zM93.8 66.7h1.8v.3h-1.4v.9h1.2v.3h-1.2v1.2h-.4zM96.1 66.7h1.8v.3h-1.5v.9h1.2v.3h-1.2v1.2h-.3z" fill="none" stroke="#231f20" stroke-width=".2"/>
<g fill="#231f20">
<path d="M172.1 5.8l-.1 .6 .5-.3h.5v.2v2.1l-.2 .3h1l-.2-.3v-2.1v-.2h.6l.4 .3-.1-.6zM174.1 6.5l.3 .4v1.5l-.3 .3h1.9l.1-.5a1.04 1.04 0 0 1-1.3 .1v-.6h.6l.4 .2v-.7l-.4 .2h-.6l.1-.6h.7l.4 .2-.1-.5zM176.1 6.5l.9 1.1-.9 1.1h.8l-.1-.2 .4-.7 .4 .7-.2 .2h1.6l-.2-.2 .1-.4h.9l.2 .4-.2 .2h.9l-.2-.3-.8-1.9h-.5l-.9 2.1-.7-1.1 .8-1h-.8l.1 .3-.3 .5-.4-.6 .2-.2zM179.4 6.9l.3 .9h-.7zM180.9 6.6a.63 .63 0 0 0-.2 .7 .63 .63 0 0 0 .6 .4l.6 .2 .1 .2a.75 .75 0 0 1-.7 .4 .75 .75 0 0 1-.6-.5l.1 .7 .2-.1a1.11 1.11 0 0 0 1.5-.5 1.13 1.13 0 0 0-1.3-.9l-.1-.3a1.04 1.04 0 0 1 1.2 .2l-.1-.6-.2 .1-.5-.1zM172.8 9.2l.3 .3v2.2l-.3 .4h1l-.2-.4v-2.2l.2-.3zM174 9.9l.2 .3v1.5l-.2 .4h.7l-.2-.4v-1.3l1.6 1.7v-1.9l.2-.3h-.7l.2 .3v.9l-1.2-1.2zM176.6 10a.62 .62 0 0 0-.2 .7 .62 .62 0 0 0 .6 .4l.6 .2 .1 .2a.76 .76 0 0 1-.7 .4 .76 .76 0 0 1-.6-.5l.1 .7 .1-.1a1.11 1.11 0 0 0 1.6-.6 1.13 1.13 0 0 0-1.3-.8l-.1-.3a1.04 1.04 0 0 1 1.2 .1l-.1-.5-.2 .1-.5-.2zM178.3 9.9l-.1 .6a.61 .61 0 0 1 .7-.3v1.5l-.2 .4h1l-.3-.4v-1.5a.63 .63 0 0 1 .8 .3l-.1-.6zM180.3 9.9l.2 .3v1.5l-.2 .4h.9l-.2-.2v-.7l.6 .2a.76 .76 0 0 0 1.1 .6l-1-.9a.58 .58 0 0 0 .6-.6 .58 .58 0 0 0-.5-.6zM181 10.2l.1-.1a.45 .45 0 0 1 .6 .1 .45 .45 0 0 1 .1 .5l-.8 .2zM182.5 9.9l.2 .2a2.17 2.17 0 0 0 .4 1.9 .99 .99 0 0 0 1.6-.7v-1.1l.2-.3h-.8l.2 .2a1.92 1.92 0 0 1-.2 1.7 .6 .6 0 0 1-.9-.5v-1.1l.2-.3zM185 9.9l.2 .3v1.5l-.2 .4h.7l-.2-.4v-1.4l.8 1.8 .8-1.8v1.4l-.2 .4h1l-.3-.4v-1.5l.3-.3h-.8l-.7 1.4-.6-1.4zM188 9.9l.2 .3v1.5l-.2 .4h1.8l.2-.6a1.04 1.04 0 0 1-1.3 .2v-.6h.6l.4 .1v-.6l-.4 .2h-.6l.1-.6h.7l.4 .2-.1-.5zM190.1 9.9l.2 .3v1.5l-.2 .4h.7l-.2-.4v-1.3l1.6 1.7v-1.9l.2-.3h-.7l.2 .3v.9l-1.1-1.2zM192.6 9.9l-.1 .6a.61 .61 0 0 1 .7-.3v1.5l-.2 .4h.9l-.2-.4v-1.5a.63 .63 0 0 1 .8 .3l-.2-.6zM194.9 10a.62 .62 0 0 0-.2 .7 .62 .62 0 0 0 .6 .4l.5 .2 .2 .2a.76 .76 0 0 1-.7 .4 .76 .76 0 0 1-.7-.5l.2 .7 .1-.1a1.11 1.11 0 0 0 1.5-.6 1.13 1.13 0 0 0-1.2-.8l-.1-.3a1.04 1.04 0 0 1 1.2 .1l-.2-.5-.2 .1-.5-.2z"/>
<path d="M165.9 4.5v2.6h-2l.1 .4 .8 .9a.91 .91 0 0 0 .9 .9 .56 .56 0 0 1 .5-.4 .56 .56 0 0 1 .5 .3l.4 .8a1.53 1.53 0 0 0 2 1.3 1.54 1.54 0 0 1 1-2.1l.9-.4-.1-1.4a1.52 1.52 0 0 1-.3-1.6h-1.4l-.2 .9h.5l-.1 .8h-.5l-.2 .9v.2l.4 .1-.1 .9a1.93 1.93 0 0 1-1.7-.3l.3-1.8h-.4l.1-.8h.5l.2-.9h-.5v-1.3zM168.3 5.8l-.6 2.9h.7l.5-2.9zM168.4 4.9l-.1 .6h.7l.1-.6z"/>
</g>
<path d="M19 24h177.8v.6h-177.8zM19 263.5h177.8v.6h-177.8z" fill="#000"/>
<g font-size="4.2" fill="#231f20">
<text x="75.3" y="63.9">J7</text>
<text x="137.5" y="63.5">J8</text>
<text x="77.7" y="77.4">R3</text>
<text x="54.6" y="92.3">J1</text>
<text x="158.3" y="92.3">J4</text>
<text x="120.1" y="101.9">R2</text>
<text x="57.6" y="102.9" transform="rotate(-90 57.6 102.9)">J1</text>
<text x="83.7" y="106.1" transform="rotate(90 83.7 106.1)">+</text>
<text x="119.5" y="107.5">R1</text>
<text x="162.1" y="102.9" transform="rotate(-90 162.1 102.9)">J4</text>
<text x="53.4" y="112.8" transform="rotate(90 53.4 112.8)">J2</text>
<text x="78.2" y="112.1" transform="rotate(90 78.2 112.1)">C5</text>
<text x="105" y="110.2">U1</text>
<text x="106" y="113.4">U1</text>
<text x="117.3" y="112.1">C4</text>
<text x="157.9" y="112.8" transform="rotate(90 157.9 112.8)">J5</text>
<text x="60.1" y="116.5">J2</text>
<text x="97.9" y="118.9" transform="rotate(-90 97.9 118.9)">C1</text>
<text x="104.5" y="119.9">1</text>
<text x="152.8" y="116.5">J5</text>
<text x="131" y="126" transform="rotate(-90 131 126)">C7</text>
<text x="57.6" y="130.8" transform="rotate(-90 57.6 130.8)">J3</text>
<text x="79.9" y="128.2" transform="rotate(-90 79.9 128.2)">C5</text>
<text x="108.3" y="128.8" transform="rotate(-90 108.3 128.8)">L1</text>
<text x="117" y="126.4" transform="rotate(-90 117 126.4)">C2</text>
<text x="121.3" y="126.3" transform="rotate(-90 121.3 126.3)">C3</text>
<text x="126.2" y="126.3" transform="rotate(-90 126.2 126.3)">C6</text>
<text x="162.1" y="130.8" transform="rotate(-90 162.1 130.8)">J6</text>
<text x="106.9" y="136.2">L1</text>
<text x="53.9" y="139.7">J3</text>
<text x="158.3" y="139.7">J6</text>
</g>
<g font-size="3.9">
<text x="19" y="30">3</text>
<text x="29.6" y="30">Board Layout</text>
<text x="19" y="45.2">3.1</text>
<text x="29.6" y="45.2">Layout</text>
</g>
<g font-size="3.5">
<text x="29.6" y="36">This section provides the TPS63036EVM-163 board layout and illustrations.</text>
<text x="86.4" y="166.2">Figure 6. Assembly Layer</text>
</g>
<text font-size="3.5" fill="#00f" x="29.6" y="51.2">Figure 6 through Figure 8 show the board layout for the TPS63036EVM-163 PCB.</text>
<g font-size="3.5" fill="#231f20">
<text x="84.2" y="77.3">R3</text>
<text x="113.6" y="102.5">R2</text>
<text x="116.8" y="105.4" transform="rotate(-180 116.8 105.4)">R1</text>
<text x="111.7" y="111.5">C4</text>
<text x="103.1" y="118.5" transform="rotate(-90 103.1 118.5)">C1</text>
<text x="115.5" y="118.5" transform="rotate(-90 115.5 118.5)">C2</text>
<text x="120.4" y="118.5" transform="rotate(-90 120.4 118.5)">C3</text>
<text x="124.9" y="118.5" transform="rotate(-90 124.9 118.5)">C6</text>
<text x="130.1" y="118.5" transform="rotate(-90 130.1 118.5)">C7</text>
</g>
<text font-size="3.2" x="19" y="23">Board Layout</text>
<g font-size="2.8">
<text x="180.9" y="23">www.ti.com</text>
<text x="19" y="267">6</text>
<text x="29.6" y="267.1">TPS63036EVM-163</text>
<text x="166.6" y="267.1">SLVU752–August 2012</text>
</g>
<text font-size="2.8" fill="#00f" x="155" y="270.4">Submit Documentation Feedback</text>
<text font-size="2.5" x="80" y="272.7">Copyright © 2012, Texas Instruments Incorporated</text>
</svg>
